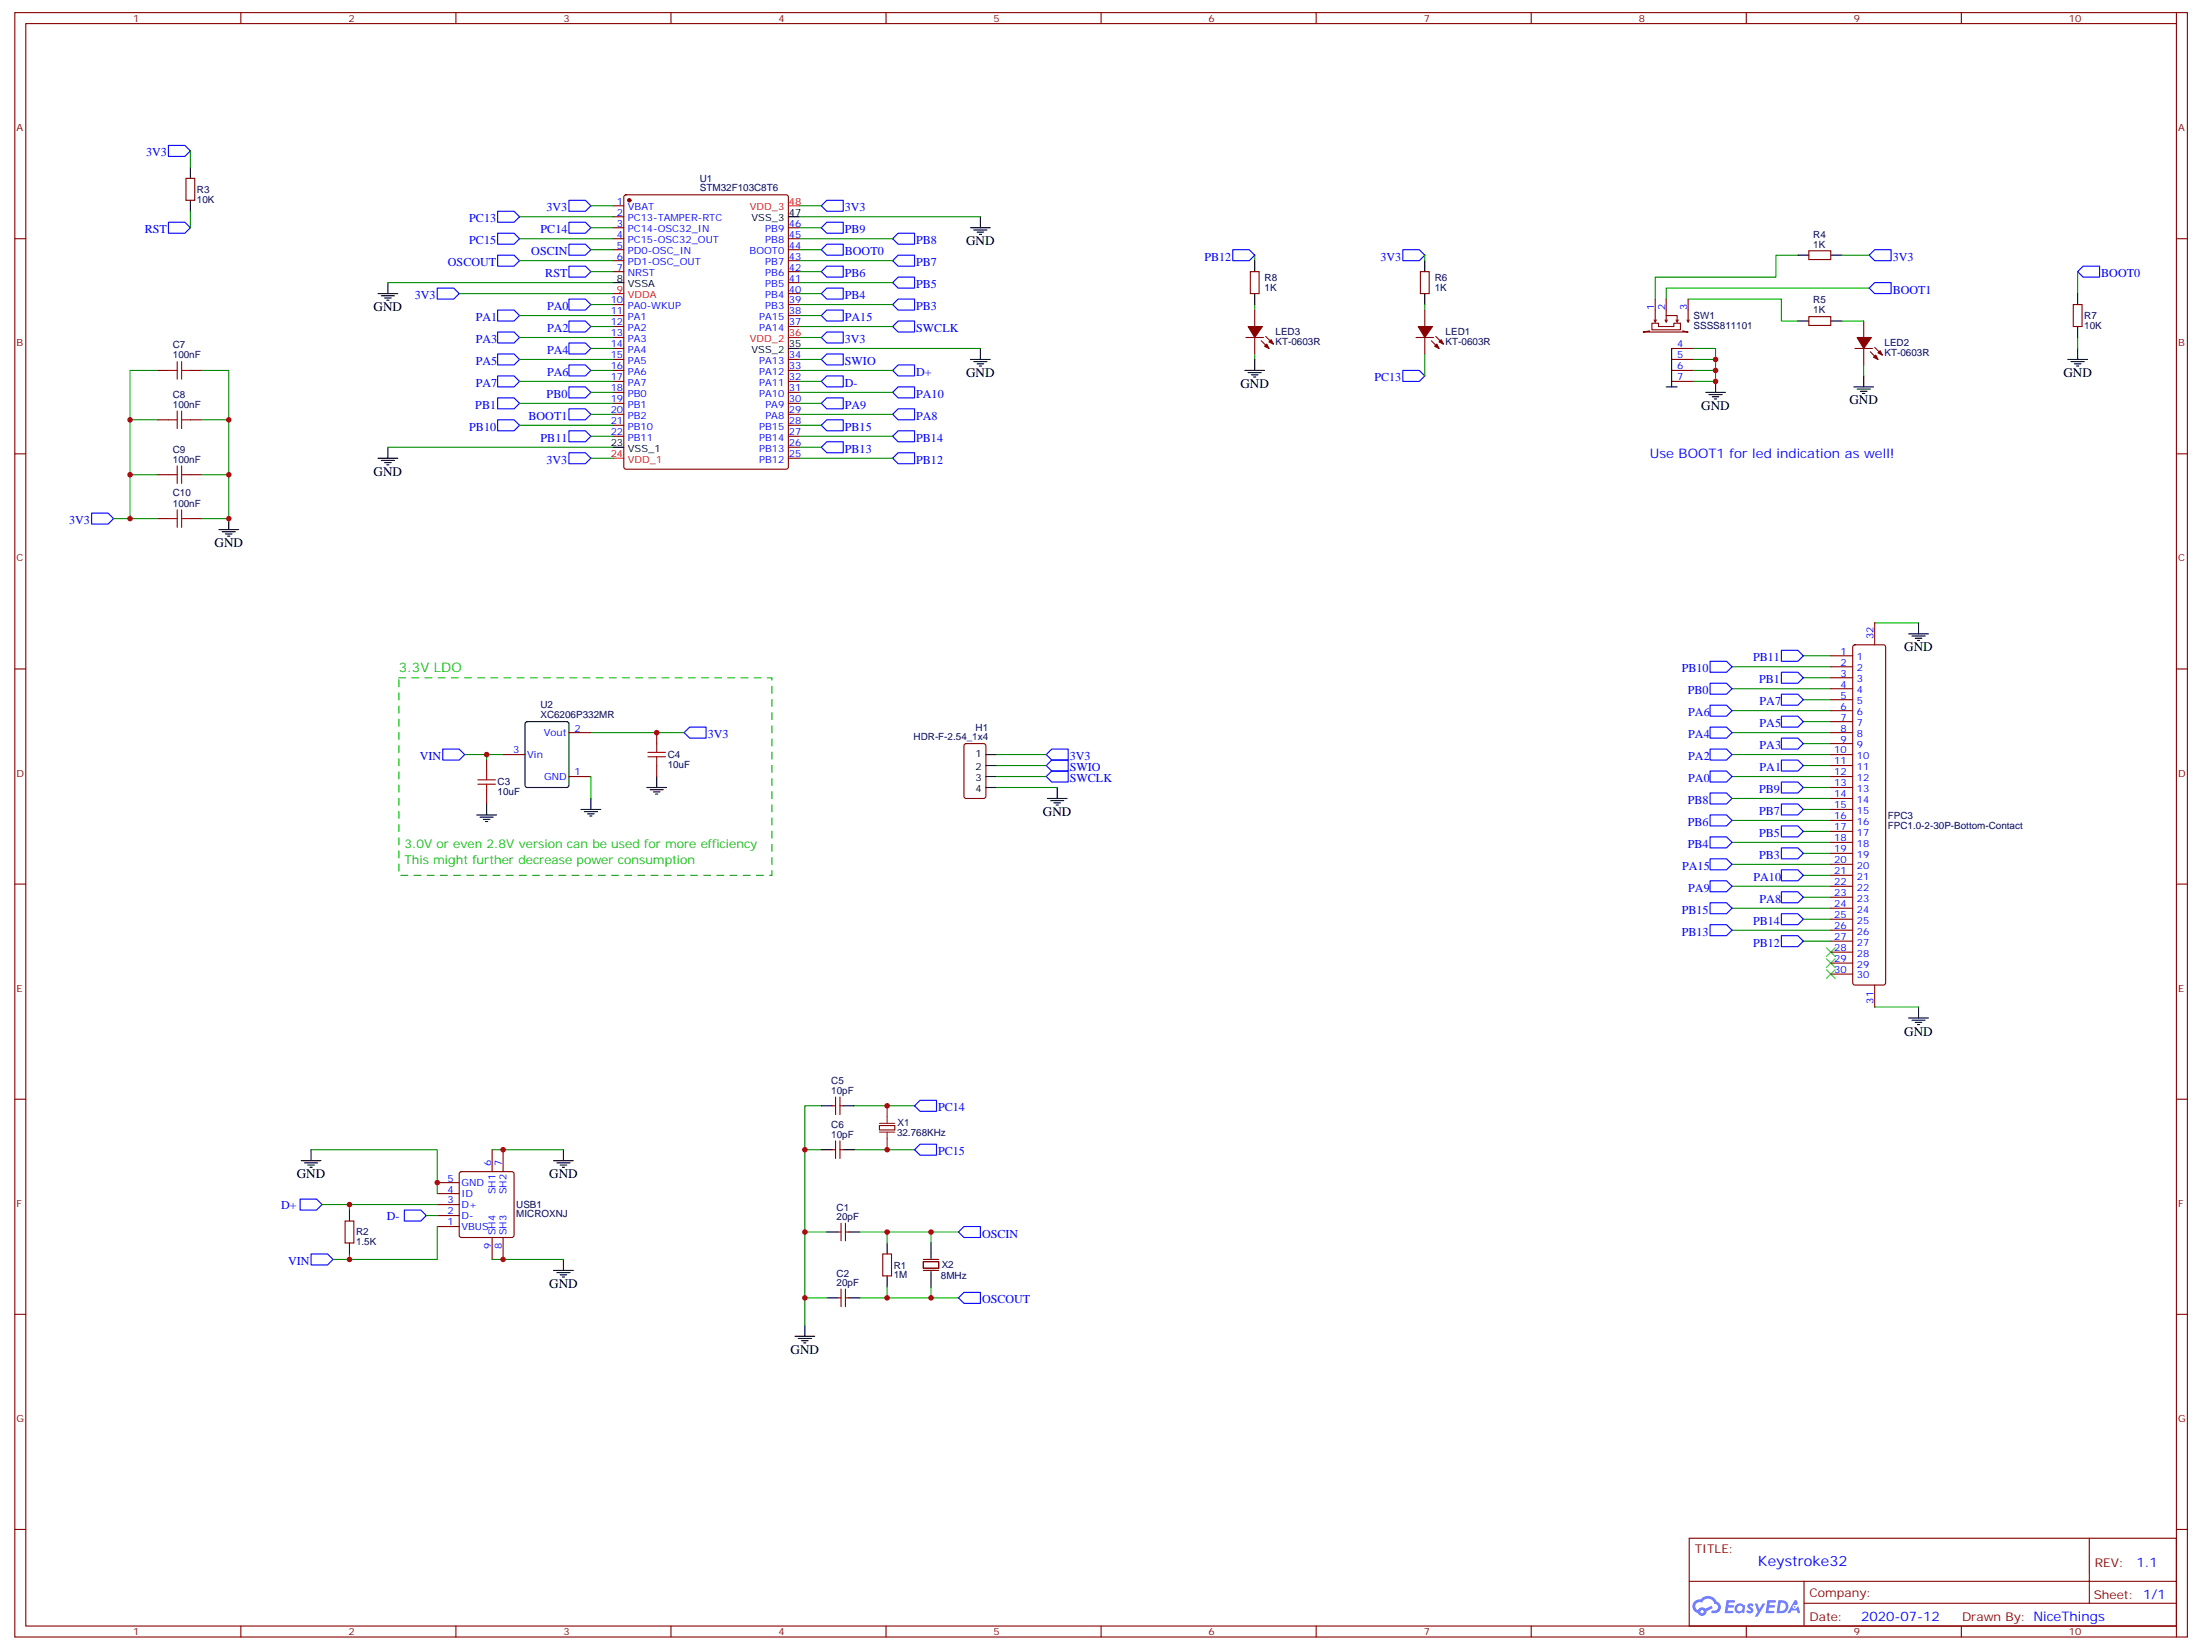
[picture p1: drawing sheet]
<svg xmlns="http://www.w3.org/2000/svg" width="707mm" height="530mm" viewBox="0 0 707 530" stroke-linecap="round" stroke-linejoin="round" font-family="sans-serif">
<g fill="none" stroke="#870000" stroke-width=".35">
<path d="M4.8 4.1h698.5v522.1h-698.5zM8.3 7.6h691.4v515h-691.4zM77.4 4.1v3.5M146.6 4.1v3.5M215.7 4.1v3.5M284.9 4.1v3.5M354 4.1v3.5M423.2 4.1v3.5M492.3 4.1v3.5M561.4 4.1v3.5M630.6 4.1v3.5M699.7 4.1v3.5"/>
<path d="M4.8 76.7h3.5M699.7 76.7h3.6M4.8 145.9h3.5M699.7 145.9h3.6M4.8 215h3.5M699.7 215h3.6M4.8 284.2h3.5M699.7 284.2h3.6M4.8 353.3h3.5M699.7 353.3h3.6M4.8 422.5h3.5M699.7 422.5h3.6"/>
<path d="M4.8 491.6h3.5M543.1 494.4h156.6v28.2h-156.6zM671.7 494.4v20.9M699.7 491.6h3.6M543.1 508.3h156.5M580 515.3h119.6M580 508.3v14.1M77.4 522.6v3.6M146.6 522.6v3.6M215.7 522.6v3.6M284.9 522.6v3.6M354 522.6v3.6"/>
<path d="M423.2 522.6v3.6M492.3 522.6v3.6M561.4 522.6v3.6M630.6 522.6v3.6M699.7 522.6v3.6"/>
</g>
<g fill="#5487ff">
<path d="M562.1 515.6a1.22 1.22 0 0 1 1.7 .3l-.4 .5a.47 .47 0 0 0-.3-.4 .47 .47 0 0 0-.5 .2l.1 .3a1.14 1.14 0 0 1 .8 1.7 1.14 1.14 0 0 1-1.9 0l-.2-.2 .5-.5 .7 .4a.29 .29 0 0 0 .3-.3 .29 .29 0 0 0-.2-.3 1.04 1.04 0 0 1-.6-1.7z"/>
<path d="M555.1 514.3l2.7 .2-.2 .5-1.8 .1-.1 .8h1.5l.3 .4-.3 .4h-1.6l-.2 1.1h1.7l.2 .3-.2 .3-2.6 .1z"/>
<path d="M568.2 514.3l2.7 .2-.1 .5-1.8 .1-.2 .8h1.6l.3 .4-.4 .4h-1.6l-.1 1.1h1.7l.2 .3-.2 .3-2.7 .1z"/>
<path d="M577 514.4h.7l.3 1.2-.6 .3a.69 .69 0 0 0-1 .3 .69 .69 0 0 0 .4 1 .69 .69 0 0 0 .9-.7l.5-.2 .6 2.2h-.8l-.2-.9h-1.8l-.5 .9h-.8z"/>
<path d="M564.2 515.4h.8l.6 1.8 1.1-1.8h.9l-2.6 4.2h-.8l.9-1.5z"/>
<path d="M571.8 514.4l-.6 4.1h1.3a2.11 2.11 0 0 0 2.5-2.1 2.11 2.11 0 0 0-2.5-2zM572.5 515.1a1.43 1.43 0 0 1 1.6 1.6 1.43 1.43 0 0 1-2 1.1z"/>
<path d="M558.1 516a1.54 1.54 0 0 0-.1 2.1 1.54 1.54 0 0 0 2.1 .2l.7 .2 .3-2.3-.6-.3a1.49 1.49 0 0 0-2.4 .1zM558.3 517a.95 .95 0 0 1 1.9 0 .95 .95 0 0 1-1.9 0z"/>
<path d="M544.8 514.7a2.18 2.18 0 0 0 1.1 3.7 1.44 1.44 0 0 0 1.6 1 1.44 1.44 0 0 0 1.2-1.5l2-1-.5-.8-1.9 1a1.47 1.47 0 0 0-2.4 .4 1.39 1.39 0 0 1-.7-1.9 1.39 1.39 0 0 1 2-.5 2.12 2.12 0 0 1 2.2-1.3 2.12 2.12 0 0 1 1.9 1.7 1.14 1.14 0 0 1 1.1 1.4 1.14 1.14 0 0 1-1.7 .8 .43 .43 0 0 0-.5 .3 .43 .43 0 0 0 .4 .5 1.98 1.98 0 0 0 2.5-1.2 1.98 1.98 0 0 0-1.2-2.5 3.1 3.1 0 0 0-5.3-.7l-.9 .1zM546.7 518a.55 .55 0 0 1 1.1 0 .55 .55 0 0 1-1.1 0z"/>
<circle cx="577" cy="516.5" r=".26"/>
</g>
<path d="M128.2 217.8h120v63.5h-120z" fill="none" stroke="#0c0" stroke-width=".35" stroke-dasharray="2.1 2.1"/>
<g fill="none" stroke="#00f" stroke-width=".35">
<path d="M54.2 46.7h5.2l1.8 1.8-1.8 1.8h-5.2zM54.2 71.4h5.2l1.8 1.8-1.8 1.8h-5.2zM160 67.9h5.3l1.7 1.8-1.7 1.7h-5.3zM160 75h5.3l1.7 1.7-1.7 1.8h-5.3zM182.9 71.4h5.3l1.8 1.8-1.8 1.8h-5.3zM182.9 78.5h5.3l1.8 1.8-1.8 1.7h-5.3zM182.9 64.4h5.3l1.8 1.7-1.8 1.8h-5.3zM264.1 73.2l1.7-1.8h5.3v3.6h-5.3zM265.8 64.4h5.3v3.5h-5.3l-1.7-1.8zM288.7 75h5.3v3.5h-5.3l-1.7-1.8zM140.6 92.6h5.3l1.7 1.8-1.7 1.7h-5.3zM160 82h5.3l1.7 1.8-1.7 1.7h-5.3z"/>
<path d="M160 99.7h5.3l1.7 1.7-1.7 1.8h-5.3zM182.9 85.5h5.3l1.8 1.8-1.8 1.8h-5.3zM182.9 96.1h5.3l1.8 1.8-1.8 1.8h-5.3zM264.1 80.3l1.7-1.8h5.3v3.5h-5.3zM265.8 85.5h5.3v3.6h-5.3l-1.7-1.8zM265.8 92.6h5.3v3.5h-5.3l-1.7-1.7zM265.8 99.7h5.3v3.5h-5.3l-1.7-1.8zM288.7 82h5.3v3.5h-5.3l-1.7-1.7zM288.7 89.1h5.3v3.5h-5.3l-1.7-1.8zM288.7 96.1h5.3v3.6h-5.3l-1.7-1.8zM396.3 80.3h5.3l1.8 1.7-1.8 1.8h-5.3zM451 80.3h5.3l1.8 1.7-1.8 1.8h-5.3z"/>
<path d="M602.7 90.8h5.3v3.6h-5.3l-1.7-1.8zM602.7 80.3h5.3v3.5h-5.3l-1.7-1.8zM669.7 85.5h5.3v3.6h-5.3l-1.7-1.8zM160 113.8h5.3l1.7 1.7-1.7 1.8h-5.3zM160 106.7h5.3l1.7 1.8-1.7 1.7h-5.3zM182.9 117.3h5.3l1.8 1.8-1.8 1.7h-5.3zM182.9 110.2h5.3l1.8 1.8-1.8 1.8h-5.3zM182.9 103.2h5.3l1.8 1.8-1.8 1.7h-5.3zM264.1 108.5l1.7-1.8h5.3v3.5h-5.3zM264.1 115.5l1.7-1.7h5.3v3.5h-5.3zM288.7 103.2h5.3v3.5h-5.3l-1.7-1.7zM288.7 117.3h5.3v3.5h-5.3l-1.7-1.7z"/>
<path d="M451 119.1h5.3l1.8 1.7-1.8 1.8h-5.3zM160 134.9h5.3l1.7 1.8-1.7 1.8h-5.3zM160 127.9h5.3l1.7 1.7-1.7 1.8h-5.3zM160 120.8h5.3l1.7 1.8-1.7 1.8h-5.3zM182.9 138.5h5.3l1.8 1.7-1.8 1.8h-5.3zM182.9 131.4h5.3l1.8 1.8-1.8 1.7h-5.3zM182.9 124.4h5.3l1.8 1.7-1.8 1.8h-5.3zM265.8 134.9h5.3v3.6h-5.3l-1.7-1.8zM265.8 127.9h5.3v3.5h-5.3l-1.7-1.8zM265.8 120.8h5.3v3.6h-5.3l-1.7-1.8zM288.7 138.5h5.3v3.5h-5.3l-1.7-1.8zM288.7 131.4h5.3v3.5h-5.3l-1.7-1.7z"/>
<path d="M288.7 124.4h5.3v3.5h-5.3l-1.7-1.8zM182.9 145.5h5.3l1.8 1.8-1.8 1.7h-5.3zM264.1 143.8l1.7-1.8h5.3v3.5h-5.3zM288.7 145.5h5.3v3.5h-5.3l-1.7-1.7zM29.5 164.9h5.2l1.8 1.8-1.8 1.8h-5.2zM549.8 212.5h5.3l1.8 1.8-1.8 1.8h-5.3zM549.8 219.6h5.3l1.8 1.8-1.8 1.7h-5.3zM572.7 209h5.3l1.8 1.8-1.8 1.7h-5.3zM572.7 216.1h5.3l1.8 1.7-1.8 1.8h-5.3zM221.7 233.7h5.3v3.5h-5.3l-1.7-1.7zM549.8 233.7h5.3l1.8 1.8-1.8 1.7h-5.3zM549.8 226.7h5.3l1.8 1.7-1.8 1.8h-5.3z"/>
<path d="M572.7 237.2h5.3l1.8 1.8-1.8 1.8h-5.3zM572.7 223.1h5.3l1.8 1.8-1.8 1.8h-5.3zM572.7 230.2h5.3l1.8 1.8-1.8 1.7h-5.3zM142.3 240.8h5.3l1.8 1.7-1.8 1.8h-5.3zM336.4 249.6l1.7-1.8h5.3v3.6h-5.3zM338.1 244.3h5.3v3.5h-5.3l-1.7-1.7zM338.1 240.8h5.3v3.5h-5.3l-1.7-1.8zM549.8 254.9h5.3l1.8 1.7-1.8 1.8h-5.3zM549.8 247.8h5.3l1.8 1.8-1.8 1.8h-5.3zM549.8 240.8h5.3l1.8 1.7-1.8 1.8h-5.3zM572.7 251.4h5.3l1.8 1.7-1.8 1.8h-5.3zM572.7 258.4h5.3l1.8 1.8-1.8 1.7h-5.3z"/>
<path d="M572.7 244.3h5.3l1.8 1.8-1.8 1.7h-5.3zM549.8 276h5.3l1.8 1.8-1.8 1.8h-5.3zM549.8 269h5.3l1.8 1.8-1.8 1.7h-5.3zM549.8 261.9h5.3l1.8 1.8-1.8 1.8h-5.3zM572.7 272.5h5.3l1.8 1.8-1.8 1.7h-5.3zM572.7 265.5h5.3l1.8 1.7-1.8 1.8h-5.3zM572.7 279.6h5.3l1.8 1.7-1.8 1.8h-5.3zM549.8 297.2h5.3l1.8 1.8-1.8 1.7h-5.3zM549.8 283.1h5.3l1.8 1.8-1.8 1.7h-5.3zM549.8 290.2h5.3l1.8 1.7-1.8 1.8h-5.3zM572.7 293.7h5.3l1.8 1.8-1.8 1.7h-5.3zM572.7 286.6h5.3l1.8 1.8-1.8 1.8h-5.3z"/>
<path d="M572.7 300.7h5.3l1.8 1.8-1.8 1.8h-5.3zM295.8 353.7h5.3v3.5h-5.3l-1.8-1.8zM295.8 367.8h5.3v3.5h-5.3l-1.8-1.8zM96.5 385.4h5.3l1.7 1.8-1.7 1.7h-5.3zM130 388.9h5.3l1.8 1.8-1.8 1.8h-5.3zM309.9 394.2h5.3v3.6h-5.3l-1.7-1.8zM100 403h5.3l1.8 1.8-1.8 1.8h-5.3zM309.9 415.4h5.3v3.5h-5.3l-1.7-1.7z"/>
</g>
<g fill="none" stroke="#008700" stroke-width=".35">
<path d="M61.2 48.5v5.3M61.2 67.9v5.3M167 69.7h30M167 76.7h30M190 66.1h7M190 73.2h7M257 66.1h7.1M257 69.7h58.2M257 73.2h7.1M257 76.7h30M124.7 90.8h72.3M147.6 94.4h49.4"/>
<path d="M167 83.8h30M190 97.9h7M190 87.3h7M190 80.3h7M257 90.8h30M257 94.4h7.1M257 97.9h30M257 87.3h7.1M257 80.3h7.1M257 83.8h30M403.4 82v1.8M403.4 97.9v1.8"/>
<path d="M458.1 82v1.8M458.1 97.9v1.8M542.7 96.1h30v7.1h5.3M578 82h-7v7.1h-38.8v7M592.1 82h8.9M601 92.6h-65.3v3.5M668 87.3v7.1M50.6 119.1h-8.8v15.8M64.7 119.1h8.9v15.8M167 108.5h30M167 101.4h30M167 115.5h30"/>
<path d="M190 112h7M190 105h7M190 119.1h7M257 108.5h7.1M257 112h58.2M257 105h30M257 101.4h7.1M257 115.5h7.1M257 119.1h30M403.4 113.8v1.7M458.1 113.8v7M544.5 112h7.1v10.6h-7.1"/>
<path d="M544.5 115.5h7.1M544.5 119.1h7.1M592.1 103.2h7.1M599.2 117.3v3.5M668 108.5v3.5M50.6 134.9h-8.8v17.7M64.7 134.9h8.9v17.7M167 122.6h30M167 129.6h30M167 136.7h30M190 126.1h7M190 133.2h7"/>
<path d="M257 122.6h7.1M257 126.1h30M257 129.6h7.1M257 133.2h30M257 136.7h7.1M50.6 152.6h-8.8v14.1M64.7 152.6h8.9v14.1h-8.9M124.7 143.8h72.3M190 147.3h7M190 140.2h7M257 143.8h7.1M257 147.3h30"/>
<path d="M257 140.2h30M36.5 166.7h14.1M556.9 214.3h31.7M579.8 210.8h8.8M579.8 217.8h8.8M602.7 200.2h14.1M190 235.5h30M556.9 221.4h31.7M556.9 228.4h31.7M556.9 235.5h31.7M579.8 224.9h8.8M579.8 232h8.8"/>
<path d="M579.8 239h8.8M149.4 242.5h7.1v1.8M156.5 242.5h5.2M190 249.6v7M320.5 242.5h15.9M320.5 246.1h15.9M320.5 249.6h15.9M320.5 253.1h19.4M556.9 242.5h31.7M556.9 249.6h31.7M556.9 256.6h31.7M579.8 246.1h8.8"/>
<path d="M579.8 253.1h8.8M556.9 277.8h31.7M556.9 270.8h31.7M556.9 263.7h31.7M579.8 267.2h8.8M579.8 274.3h8.8M579.8 260.2h8.8M556.9 291.9h31.7M556.9 284.9h31.7M556.9 299h31.7M579.8 288.4h8.8M579.8 281.3h8.8"/>
<path d="M579.8 295.5h8.8M579.8 302.5h8.8M602.7 323.7h14.1M264.1 355.4h-5.3v14.1h5.3M274.6 355.4h19.4M100 369.5h40.6v14.1M158.2 369.5h23M258.8 369.5v26.5M274.6 369.5h19.4M103.5 387.2h37.1M112.4 387.2v1.7M137.1 390.7h3.5"/>
<path d="M140.6 394.2v10.6h-33.5M265.8 396h-7v21.2h7M276.4 396h22.9v3.5M285.2 396v3.5M299.3 396h8.9M112.4 403v1.8M158.2 404.8h23M258.8 417.2v8.8M285.2 413.6v3.6M299.3 413.6v3.6h-22.9M299.3 417.2h8.9"/>
</g>
<g fill="none" stroke="#000" stroke-width=".35">
<path d="M61.2 53.8v3.5M61.2 64.4v3.5M253.5 69.7h3.5M312 73.2h6.4M313.1 73.9h4.2M314.1 74.6h2.2M314.9 75.3h.7M315.2 69.7v3.5M121.5 94.4h6.4M122.6 95.1h4.2M123.6 95.8h2.2M124.4 96.5h.7"/>
<path d="M124.7 90.8v3.6M197 90.8h3.6M403.4 83.8v3.5M403.4 94.4v3.5M458.1 83.8v3.5M458.1 94.4v3.5M578 82h3.6M588.6 82h3.5M668 94.4v3.5M253.5 112h3.5M312 115.5h6.4M313.1 116.2h4.2"/>
<path d="M314.1 116.9h2.2M314.9 117.7h.7M315.2 112v3.5M400.2 119.1h6.4M401.3 119.8h4.2M403.4 115.5v3.6M537.5 112v12.4M578 103.2h3.6M588.6 103.2h3.5M664.8 115.5h6.4M665.9 116.2h4.2M666.9 116.9h2.1"/>
<path d="M667.6 117.7h.7M668 105v3.5M668 112v3.5M402.3 120.5h2.2M403 121.2h.8M535.7 124.4h3.5M548.4 126.1h6.3M549.5 126.8h4.2M550.5 127.5h2.1M551.2 128.2h.7M551.6 122.6v3.5M596 124.4h6.4"/>
<path d="M597.1 125.1h4.2M598.1 125.8h2.2M598.8 126.5h.7M599.2 120.8v3.6M121.5 147.3h6.4M122.6 148h4.2M123.6 148.7h2.2M124.4 149.4h.7M124.7 143.8v3.5M197 143.8h3.6M70.4 170.2h6.3M71.4 170.9h4.3"/>
<path d="M72.5 171.6h2.1M73.2 172.3h.7M73.6 166.7v3.5M613.7 203.7h6.3M614.7 204.4h4.2M615.8 205.1h2.1M616.5 205.8h.7M616.8 200.2v3.5M169 232.2l.5-.2h12.7l.7 .4v20l-.4 .7h-13l-.6-.4-.1-20zM156.5 258.4v3.5M190 256.6v3.6M208 253.1h6.3"/>
<path d="M209 253.8h4.3M210.1 254.5h2.1M210.8 255.2h.7M211.1 249.6v3.5M317 253.1h3.5M317 242.5h3.5M317 246.1h3.5M317 249.6h3.5M336.7 256.6h6.4M337.8 257.4h4.2M338.8 258.1h2.2M339.5 258.8h.8"/>
<path d="M339.9 253.1v3.5M153.3 261.9h6.3M154.3 262.6h4.3M155.4 263.3h2.1M156.1 264.1h.7M186.8 260.2h6.3M187.9 260.9h4.2M188.9 261.6h2.1M189.6 262.3h.7M613.7 327.2h6.3M614.7 327.9h4.2M615.8 328.6h2.1"/>
<path d="M616.5 329.3h.7M616.8 323.7v3.5M264.1 355.4h3.5M271.1 355.4h3.5M96.8 373.1h6.4M97.9 373.8h4.2M99 374.5h2.1M99.7 375.2h.7M100 369.5v3.6M178 373.1h6.3M179 373.8h4.3M180.1 374.5h2.1"/>
<path d="M180.8 375.2h.7M181.2 369.5v3.6M264.1 369.5h3.5M271.1 369.5h3.5M112.4 388.9v3.6M112.4 399.5v3.5M265.8 396h3.5M272.9 396h3.5M285.2 399.5v3.5M299.3 399.5v5M178 408.3h6.3M179 409h4.3"/>
<path d="M180.1 409.8h2.1M180.8 410.5h.7M181.2 404.8v3.5M265.8 417.2h3.5M272.9 417.2h3.5M285.2 410.1v3.5M299.3 408.7v4.9M255.6 429.5h6.3M256.6 430.2h4.3M257.7 430.9h2.1M258.4 431.6h.7M258.8 426v3.5"/>
</g>
<g fill="none" stroke="#a10000" stroke-width=".35">
<path d="M54.2 119.1h2.8M57 116.2v5.7M58.4 119.1h2.8M58.4 116.2v5.7M54.2 134.9h2.8M57 132.1v5.7M58.4 132.1v5.7M58.4 134.9h2.8M54.2 152.6h2.8M57 149.8v5.6M58.4 149.8v5.6M58.4 152.6h2.8"/>
<path d="M54.2 166.7h2.8M57 163.9v5.6M58.4 163.9v5.6M58.4 166.7h2.8M211.1 239v2.8M153.6 252.1h5.7M153.6 250.6h5.7M156.5 247.8v2.8M156.5 252.1v2.8M208.3 243.2h5.7M208.3 241.8h5.7M211.1 243.2v2.9"/>
</g>
<g fill="none" stroke="#870000" stroke-width=".35">
<path d="M59.8 57.3h2.8v7.1h-2.8zM197 66.1h3.6M197 69.7h3.6M197 73.2h3.6M197 76.7h3.6M200.8 62.8l.5-.2h51.5l.6 .4 .1 87.1-.5 .7h-51.7l-.7-.4v-87.1zM253.5 73.2h3.5M253.5 76.7h3.5M197 80.3h3.6M197 83.8h3.6M197 87.3h3.6M197 97.9h3.6"/>
<path d="M253.5 80.3h3.5M253.5 83.8h3.5M253.5 87.3h3.5M253.5 97.9h3.5M253.5 94.4h3.5M253.5 90.8h3.5M402 87.3h2.8v7.1h-2.8zM403.4 99.7v5.3M456.7 87.3h2.8v7.1h-2.8zM458.1 99.7v5.3M532.2 96.1v7.1M535.7 96.1v7.1"/>
<path d="M542.7 96.1v7.1M581.6 80.6h7v2.8h-7zM666.6 97.9h2.8v7.1h-2.8zM50.6 119.1h3.6M61.2 119.1h3.5M197 101.4h3.6M197 105h3.6M197 108.5h3.6M197 112h3.6M197 115.5h3.6M197 119.1h3.6M253.5 101.4h3.5"/>
<path d="M253.5 105h3.5M253.5 115.5h3.5M253.5 119.1h3.5M400.6 108.5h5.6M403.4 108.5v5.3M405.5 109.5l2.5 2.5M406.9 108.1l2.5 2.5M455.3 108.5h5.6M458.1 108.5v5.3M460.2 109.5l2.5 2.5M461.6 108.1l2.5 2.5M530.4 106.4l-2.1 .3h14.4l-1.7-.3"/>
<path d="M531.1 103.9h2.1v1.1h5v-1.1h2.1v2.1h-9.2zM531.8 102.8l.4 .7 .3-.7M535.3 102.8l.4 .7 .3-.7M535.7 101.4h3.5v1.8M537.5 112h7M537.5 115.5h7M537.5 119.1h7M538.9 102.8l.3 .7 .4-.7M542.4 102.8l.3 .7 .4-.7M581.6 101.8h7v2.8h-7zM596.4 112h5.6M599.2 103.2v5.3"/>
<path d="M599.2 112v5.3M601.3 113.1l2.5 2.4M602.7 111.7l2.5 2.4M50.6 134.9h3.6M61.2 134.9h3.5M197 122.6h3.6M197 126.1h3.6M197 129.6h3.6M197 133.2h3.6M197 136.7h3.6M253.5 122.6h3.5M253.5 126.1h3.5"/>
<path d="M253.5 129.6h3.5M253.5 133.2h3.5M253.5 136.7h3.5M537.5 122.6h7M50.6 152.6h3.6M61.2 152.6h3.5M197 140.2h3.6M253.5 140.2h3.5M253.5 147.3h3.5M253.5 143.8h3.5M50.6 166.7h3.6M61.2 166.7h3.5"/>
<path d="M588.6 210.8h7.1M588.6 214.3h7.1M588.6 217.8h7.1M595.9 207.5l.5-.2h9.1l.5 .2 .2 .5v107.9l-.2 .5-.5 .2h-9.1l-.5-.2-.2-.5v-107.9zM602.7 200.2v7.1M182.9 235.5h7.1M211.1 235.5v3.5M310.1 239.2l.5-.2h5.7l.6 .4 .1 16.5-.5 .7h-5.9l-.6-.4-.1-16.5zM588.6 235.5h7.1M588.6 221.4h7.1M588.6 224.9h7.1M588.6 228.4h7.1"/>
<path d="M588.6 232h7.1M588.6 239h7.1M156.5 244.3v3.5M156.5 254.9v3.5M161.7 242.5h7.1M182.9 249.6h7.1M211.1 246.1v3.5M588.6 249.6h7.1M588.6 242.5h7.1M588.6 246.1h7.1M588.6 253.1h7.1M588.6 256.6h7.1"/>
<path d="M588.6 260.2h7.1M588.6 263.7h7.1M588.6 267.2h7.1M588.6 270.8h7.1M588.6 274.3h7.1M588.6 277.8h7.1M588.6 281.3h7.1M588.6 284.9h7.1M588.6 288.4h7.1M588.6 291.9h7.1M588.6 295.5h7.1M588.6 299h7.1"/>
<path d="M588.6 302.5h7.1M588.6 306h7.1M588.6 309.6h7.1M588.6 313.1h7.1M602.7 316.6v7.1M267.6 355.4h1M268.6 352.6v5.6M270.1 352.6v5.6M270.1 355.4h1M147.9 376.8l.4-.2h16.3l.5 .2 .2 .5v19.8l-.3 .5-.4 .2h-16.3l-.5-.3-.2-.4v-19.8zM158.2 369.5v7.1M161.7 369.5v7.1"/>
<path d="M267.6 369.5h1M268.6 366.7v5.7M270.1 366.7v5.7M270.1 369.5h1M282.8 361.8h4.9v1.4h-4.9zM110.9 392.5h2.9v7h-2.9zM140.6 380.1h7M140.6 383.6h7M140.6 387.2h7M140.6 390.7h7M140.6 394.2h7M158.2 397.8v7"/>
<path d="M161.7 397.8v7M269.3 396h1.1M270.4 393.2v5.6M271.8 393.2v5.6M271.8 396h1.1M269.3 417.2h1.1M270.4 414.3v5.7M271.8 414.3v5.7M271.8 417.2h1.1M283.8 403h2.8v7.1h-2.8zM296.9 405.5h4.9v2.1h-4.9zM296.9 404.8h4.9"/>
<path d="M296.9 408.3h4.9"/>
</g>
<g fill="#870000" stroke="#870000" stroke-width=".35">
<path d="M461.3 111.3l.7-.7 .7 1.4z"/>
<path d="M462.7 109.9l.7-.7 .7 1.4z"/>
<path d="M456 105h4.6l-2.5 3.5z"/>
<path d="M603.1 114.1l.7 1.4-1.4-.7z"/>
<path d="M603.8 113.4l.7-.7 .7 1.4z"/>
<path d="M597.1 108.5h4.6l-2.5 3.5z"/>
<path d="M406.6 111.3l.7-.7 .7 1.4z"/>
<path d="M408 109.9l.7-.7 .7 1.4z"/>
<path d="M401.3 105h4.6l-2.5 3.5z"/>
<circle cx="202.3" cy="64.4" r=".53"/>
</g>
<path d="M253.5 66.1h3.5M197 94.4h3.6M253.5 108.5h3.5M197 147.3h3.6" fill="none" stroke="#f00" stroke-width=".35"/>
<path d="M285.2 355.4v5.7M282.8 363.9h4.9M282.8 361.1h4.9M285.2 363.9v5.6" fill="none" stroke="#8c2424" stroke-width=".35"/>
<path d="M587.2 311.7l2.8 2.8M587.2 308.2l2.8 2.8M587.2 304.6l2.8 2.8M590 311.7l-2.8 2.8M590 308.2l-2.8 2.8M590 304.6l-2.8 2.8" fill="none" stroke="#3c3" stroke-width=".35"/>
<g fill="#c00">
<circle cx="156.5" cy="242.5" r=".88"/>
<circle cx="211.1" cy="235.5" r=".88"/>
<circle cx="161.7" cy="404.8" r=".88"/>
<circle cx="161.7" cy="369.5" r=".88"/>
<circle cx="140.6" cy="380.1" r=".88"/>
<circle cx="112.4" cy="387.2" r=".88"/>
<circle cx="112.4" cy="404.8" r=".88"/>
<circle cx="41.8" cy="166.7" r=".88"/>
<circle cx="41.8" cy="152.6" r=".88"/>
<circle cx="41.8" cy="134.9" r=".88"/>
<circle cx="73.6" cy="166.7" r=".88"/>
<circle cx="73.6" cy="152.6" r=".88"/>
<circle cx="73.6" cy="134.9" r=".88"/>
<circle cx="285.2" cy="417.2" r=".88"/>
<circle cx="285.2" cy="396" r=".88"/>
<circle cx="299.3" cy="417.2" r=".88"/>
<circle cx="299.3" cy="396" r=".88"/>
<circle cx="258.8" cy="396" r=".88"/>
<circle cx="258.8" cy="369.5" r=".88"/>
<circle cx="258.8" cy="417.2" r=".88"/>
<circle cx="285.2" cy="355.4" r=".88"/>
<circle cx="285.2" cy="369.5" r=".88"/>
<circle cx="551.6" cy="122.6" r=".88"/>
<circle cx="551.6" cy="119.1" r=".88"/>
<circle cx="551.6" cy="115.5" r=".88"/>
</g>
<text font-size="4.6" fill="#00f" x="565.2" y="503.4">Keystroke32</text>
<g font-size="4.2">
<text x="310.6" y="78.8">GND</text>
<text x="120.1" y="100">GND</text>
<text x="310.6" y="121.2">GND</text>
<text x="398.8" y="124.7">GND</text>
<text x="663.4" y="121.2">GND</text>
<text x="547" y="131.8">GND</text>
<text x="594.6" y="130">GND</text>
<text x="120.1" y="152.9">GND</text>
<text x="69" y="175.9">GND</text>
<text x="612.2" y="209.4">GND</text>
<text x="335.3" y="262.3">GND</text>
<text x="612.2" y="332.8">GND</text>
<text x="95.4" y="378.7">GND</text>
<text x="176.6" y="378.7">GND</text>
<text x="176.6" y="414">GND</text>
<text x="254.2" y="435.2">GND</text>
</g>
<g font-size="4.2" fill="#00f">
<text x="530.4" y="147.3">Use BOOT1 for led indication as well!</text>
<text x="686.9" y="503.7">1.1</text>
<text x="598.4" y="521">2020-07-12</text>
</g>
<text font-size="4.2" fill="#0c0" x="128.2" y="216.1">3.3V LDO</text>
<g font-size="3.9" fill="#00f">
<text x="46.9" y="50.3">3V3</text>
<text x="150.9" y="71.4">PC13</text>
<text x="175.7" y="67.9">3V3</text>
<text x="271.6" y="67.9">3V3</text>
<text x="46.6" y="75">RST</text>
<text x="173.8" y="75">PC14</text>
<text x="271.6" y="75">PB9</text>
<text x="150.9" y="78.5">PC15</text>
<text x="170.8" y="82">OSCIN</text>
<text x="271.6" y="82">BOOT0</text>
<text x="294.6" y="78.5">PB8</text>
<text x="387.2" y="83.8">PB12</text>
<text x="443.8" y="83.8">3V3</text>
<text x="608.5" y="83.8">3V3</text>
<text x="144" y="85.5">OSCOUT</text>
<text x="175.3" y="89.1">RST</text>
<text x="271.6" y="89.1">PB6</text>
<text x="294.6" y="85.5">PB7</text>
<text x="675.6" y="89.1">BOOT0</text>
<text x="294.6" y="92.6">PB5</text>
<text x="608.5" y="94.4">BOOT1</text>
<text x="133.4" y="96.1">3V3</text>
<text x="175.9" y="99.7">PA0</text>
<text x="271.6" y="96.1">PB4</text>
<text x="294.6" y="99.7">PB3</text>
<text x="153" y="103.2">PA1</text>
<text x="175.9" y="106.7">PA2</text>
<text x="271.6" y="103.2">PA15</text>
<text x="294.6" y="106.7">SWCLK</text>
<text x="153" y="110.2">PA3</text>
<text x="175.9" y="113.8">PA4</text>
<text x="271.6" y="110.2">3V3</text>
<text x="153" y="117.3">PA5</text>
<text x="271.6" y="117.3">SWIO</text>
<text x="153" y="124.4">PA7</text>
<text x="175.9" y="120.8">PA6</text>
<text x="271.6" y="124.4">D-</text>
<text x="294.6" y="120.8">D+</text>
<text x="441.9" y="122.6">PC13</text>
<text x="152.8" y="131.4">PB1</text>
<text x="175.8" y="127.9">PB0</text>
<text x="271.6" y="131.4">PA9</text>
<text x="294.6" y="127.9">PA10</text>
<text x="169.9" y="134.9">BOOT1</text>
<text x="294.6" y="134.9">PA8</text>
<text x="150.9" y="138.5">PB10</text>
<text x="173.8" y="142">PB11</text>
<text x="271.6" y="138.5">PB15</text>
<text x="294.6" y="142">PB14</text>
<text x="175.7" y="149">3V3</text>
<text x="271.6" y="145.5">PB13</text>
<text x="294.6" y="149">PB12</text>
<text x="22.3" y="168.5">3V3</text>
<text x="563.6" y="212.5">PB11</text>
<text x="540.7" y="216.1">PB10</text>
<text x="565.6" y="219.6">PB1</text>
<text x="542.6" y="223.1">PB0</text>
<text x="565.7" y="226.7">PA7</text>
<text x="542.8" y="230.2">PA6</text>
<text x="565.7" y="233.7">PA5</text>
<text x="227.5" y="237.2">3V3</text>
<text x="542.8" y="237.2">PA4</text>
<text x="134.9" y="244.3">VIN</text>
<text x="344" y="244.3">3V3</text>
<text x="542.8" y="244.3">PA2</text>
<text x="565.7" y="240.8">PA3</text>
<text x="344" y="247.8">SWIO</text>
<text x="344" y="251.4">SWCLK</text>
<text x="542.8" y="251.4">PA0</text>
<text x="565.7" y="247.8">PA1</text>
<text x="565.6" y="254.9">PB9</text>
<text x="542.6" y="258.4">PB8</text>
<text x="565.6" y="261.9">PB7</text>
<text x="542.6" y="265.5">PB6</text>
<text x="565.6" y="269">PB5</text>
<text x="542.6" y="272.5">PB4</text>
<text x="540.9" y="279.6">PA15</text>
<text x="565.6" y="276">PB3</text>
<text x="542.8" y="286.6">PA9</text>
<text x="563.8" y="283.1">PA10</text>
<text x="540.7" y="293.7">PB15</text>
<text x="565.7" y="290.2">PA8</text>
<text x="563.6" y="297.2">PB14</text>
<text x="540.7" y="300.7">PB13</text>
<text x="563.6" y="304.3">PB12</text>
<text x="301.6" y="357.2">PC14</text>
<text x="301.6" y="371.3">PC15</text>
<text x="90.4" y="388.4">D+</text>
<text x="124.4" y="392">D-</text>
<text x="315.7" y="397.8">OSCIN</text>
<text x="92.6" y="406.6">VIN</text>
<text x="315.7" y="418.9">OSCOUT</text>
</g>
<g font-size="3.9" fill="#0c0">
<text x="130" y="272.5">3.0V or even 2.8V version can be used for more efficiency</text>
<text x="130" y="277.8">This might further decrease power consumption</text>
</g>
<g font-size="3.9" fill="#800">
<text x="544.9" y="499">TITLE:</text>
<text x="673.5" y="503.7">REV:</text>
<text x="581.8" y="513.2">Company:</text>
<text x="673.1" y="513.8">Sheet: 1/1</text>
<text x="581.8" y="520.9">Date:</text>
<text x="630.8" y="521">Drawn By: NiceThings</text>
</g>
<g font-size="3.2" fill="#800">
<text x="42.9" y="7.1">1</text>
<text x="112" y="7.1">2</text>
<text x="181.2" y="7.1">3</text>
<text x="250.3" y="7.1">4</text>
<text x="319.4" y="7.1">5</text>
<text x="388.6" y="7.1">6</text>
<text x="457.7" y="7.1">7</text>
<text x="526.9" y="7.1">8</text>
<text x="596" y="7.1">9</text>
<text x="665.2" y="7.1">10</text>
<text x="5.3" y="42.2">A</text>
<text x="700.3" y="42.2">A</text>
<text x="5.3" y="111.3">B</text>
<text x="700.3" y="111.3">B</text>
<text x="5.3" y="180.4">C</text>
<text x="700.3" y="180.4">C</text>
<text x="5.3" y="249.6">D</text>
<text x="700.3" y="249.6">D</text>
<text x="5.3" y="318.7">E</text>
<text x="700.3" y="318.7">E</text>
<text x="5.3" y="387.9">F</text>
<text x="700.3" y="387.9">F</text>
<text x="5.3" y="457">G</text>
<text x="700.3" y="457">G</text>
<text x="42.9" y="525.6">1</text>
<text x="112" y="525.6">2</text>
<text x="181.2" y="525.6">3</text>
<text x="250.3" y="525.6">4</text>
<text x="319.4" y="525.6">5</text>
<text x="388.6" y="525.6">6</text>
<text x="457.7" y="525.6">7</text>
<text x="526.9" y="525.6">8</text>
<text x="596" y="525.6">9</text>
<text x="665.2" y="525.6">10</text>
</g>
<g font-size="3.2" fill="#000080">
<text x="225" y="58.5">U1</text>
<text x="63.3" y="65.2">10K</text>
<text x="63.3" y="62">R3</text>
<text x="225" y="61.4">STM32F103C8T6</text>
<text x="583" y="76.3">R4</text>
<text x="583" y="79.6">1K</text>
<text x="406.6" y="93.4">1K</text>
<text x="406.6" y="90.2">R8</text>
<text x="461.3" y="93.4">1K</text>
<text x="461.3" y="90.2">R6</text>
<text x="583" y="100.7">1K</text>
<text x="583" y="97.5">R5</text>
<text x="410.1" y="107.8">LED3</text>
<text x="464.8" y="107.8">LED1</text>
<text x="544.5" y="105.7">SSSS811101</text>
<text x="544.5" y="102.6">SW1</text>
<text x="670.1" y="105.7">10K</text>
<text x="670.1" y="102.6">R7</text>
<text x="55.6" y="112">C7</text>
<text x="410.1" y="111">KT-0603R</text>
<text x="464.8" y="111">KT-0603R</text>
<text x="605.9" y="111.4">LED2</text>
<text x="55.6" y="115.2">100nF</text>
<text x="605.9" y="114.6">KT-0603R</text>
<text x="55.6" y="131.1">100nF</text>
<text x="55.6" y="127.8">C8</text>
<text x="55.6" y="148.7">100nF</text>
<text x="55.6" y="145.5">C9</text>
<text x="55.6" y="159.6">C10</text>
<text x="55.6" y="162.8">100nF</text>
<text x="173.8" y="227.6">U2</text>
<text x="173.8" y="230.8">XC6206P332MR</text>
<text x="293.7" y="237.9">HDR-F-2.54_1x4</text>
<text x="313.7" y="234.8">H1</text>
<text x="214.7" y="243.6">C4</text>
<text x="214.7" y="246.9">10uF</text>
<text x="160" y="255.7">10uF</text>
<text x="160" y="252.5">C3</text>
<text x="607" y="263.2">FPC3</text>
<text x="607" y="266.4">FPC1.0-2-30P-Bottom-Contact</text>
<text x="267.2" y="351.5">10pF</text>
<text x="267.2" y="348.4">C5</text>
<text x="267.2" y="365.7">10pF</text>
<text x="267.2" y="362.5">C6</text>
<text x="288.4" y="365">32.768KHz</text>
<text x="288.5" y="361.9">X1</text>
<text x="166" y="388.3">USB1</text>
<text x="269" y="389.2">C1</text>
<text x="166" y="391.3">MICROXNJ</text>
<text x="269" y="392.1">20pF</text>
<text x="114.5" y="400.3">1.5K</text>
<text x="114.5" y="397.1">R2</text>
<text x="287.3" y="407.8">R1</text>
<text x="302.8" y="407.7">X2</text>
<text x="269" y="413.3">20pF</text>
<text x="269" y="410.3">C2</text>
<text x="287.3" y="410.9">1M</text>
<text x="302.5" y="410.9">8MHz</text>
</g>
<g font-size="3.2" fill="#00f">
<text x="198.4" y="65.8">1</text>
<text x="198.4" y="69.3">2</text>
<text x="201.9" y="67.6">VBAT</text>
<text x="201.9" y="71.1">PC13-TAMPER-RTC</text>
<text x="198.4" y="72.8">3</text>
<text x="198.4" y="76.4">4</text>
<text x="201.9" y="74.6">PC14-OSC32_IN</text>
<text x="246.1" y="74.6">PB9</text>
<text x="253.6" y="76.4">45</text>
<text x="253.6" y="72.8">46</text>
<text x="198.4" y="79.9">5</text>
<text x="198.4" y="83.4">6</text>
<text x="201.9" y="78.1">PC15-OSC32_OUT</text>
<text x="201.9" y="81.7">PD0-OSC_IN</text>
<text x="241" y="81.7">BOOT0</text>
<text x="246.1" y="78.1">PB8</text>
<text x="253.6" y="83.4">43</text>
<text x="253.6" y="79.9">44</text>
<text x="198.4" y="87">7</text>
<text x="201.9" y="85.2">PD1-OSC_OUT</text>
<text x="201.9" y="88.7">NRST</text>
<text x="246.1" y="88.7">PB6</text>
<text x="246.1" y="85.2">PB7</text>
<text x="253.6" y="87">42</text>
<text x="246.1" y="95.8">PB4</text>
<text x="246.1" y="92.3">PB5</text>
<text x="253.6" y="94">40</text>
<text x="253.6" y="90.5">41</text>
<text x="196.3" y="97.5">10</text>
<text x="196.3" y="101.1">11</text>
<text x="201.9" y="99.3">PA0-WKUP</text>
<text x="246.1" y="99.3">PB3</text>
<text x="253.6" y="101.1">38</text>
<text x="253.6" y="97.5">39</text>
<text x="531.8" y="99.7" transform="rotate(-90 531.8 99.7)">1</text>
<text x="535.3" y="99.7" transform="rotate(-90 535.3 99.7)">2</text>
<text x="542.4" y="99.7" transform="rotate(-90 542.4 99.7)">3</text>
<text x="196.3" y="104.6">12</text>
<text x="201.9" y="102.8">PA1</text>
<text x="201.9" y="106.4">PA2</text>
<text x="244.1" y="106.4">PA14</text>
<text x="244.1" y="102.8">PA15</text>
<text x="253.6" y="104.6">37</text>
<text x="196.3" y="108.1">13</text>
<text x="196.3" y="111.7">14</text>
<text x="201.9" y="109.9">PA3</text>
<text x="201.9" y="113.4">PA4</text>
<text x="539.2" y="111.7">4</text>
<text x="196.3" y="115.2">15</text>
<text x="196.3" y="118.7">16</text>
<text x="201.9" y="116.9">PA5</text>
<text x="244.1" y="116.9">PA13</text>
<text x="253.6" y="118.7">33</text>
<text x="253.6" y="115.2">34</text>
<text x="539.2" y="115.2">5</text>
<text x="539.2" y="118.7">6</text>
<text x="196.3" y="122.2">17</text>
<text x="196.3" y="125.8">18</text>
<text x="201.9" y="120.5">PA6</text>
<text x="201.9" y="124">PA7</text>
<text x="244.1" y="124">PA11</text>
<text x="244.1" y="120.5">PA12</text>
<text x="253.6" y="125.8">31</text>
<text x="253.6" y="122.2">32</text>
<text x="539.2" y="122.2">7</text>
<text x="196.3" y="129.3">19</text>
<text x="201.9" y="127.5">PB0</text>
<text x="201.9" y="131.1">PB1</text>
<text x="244.1" y="127.5">PA10</text>
<text x="246.1" y="131.1">PA9</text>
<text x="253.6" y="129.3">30</text>
<text x="196.3" y="132.8">20</text>
<text x="196.3" y="136.3">21</text>
<text x="201.9" y="134.6">PB2</text>
<text x="246.1" y="134.6">PA8</text>
<text x="253.6" y="136.3">28</text>
<text x="253.6" y="132.8">29</text>
<text x="196.3" y="139.9">22</text>
<text x="201.9" y="138.1">PB10</text>
<text x="201.9" y="141.6">PB11</text>
<text x="244" y="141.6">PB14</text>
<text x="244" y="138.1">PB15</text>
<text x="253.6" y="143.4">26</text>
<text x="253.6" y="139.9">27</text>
<text x="244" y="148.7">PB12</text>
<text x="244" y="145.2">PB13</text>
<text x="253.6" y="146.9">25</text>
<text x="602.4" y="205.3" transform="rotate(-90 602.4 205.3)">32</text>
<text x="591.7" y="210.4">1</text>
<text x="591.7" y="214">2</text>
<text x="597" y="212.2">1</text>
<text x="597" y="215.7">2</text>
<text x="591.7" y="217.5">3</text>
<text x="591.7" y="221">4</text>
<text x="597" y="219.3">3</text>
<text x="591.7" y="224.5">5</text>
<text x="597" y="222.8">4</text>
<text x="597" y="226.3">5</text>
<text x="591.7" y="228.1">6</text>
<text x="591.7" y="231.6">7</text>
<text x="597" y="229.8">6</text>
<text x="597" y="233.4">7</text>
<text x="174.9" y="236.5">Vout</text>
<text x="184.7" y="235.1">2</text>
<text x="591.7" y="235.1">8</text>
<text x="591.7" y="238.7">9</text>
<text x="597" y="236.9">8</text>
<text x="165" y="242.2">3</text>
<text x="169.5" y="243.6">Vin</text>
<text x="589.7" y="242.2">10</text>
<text x="589.7" y="245.7">11</text>
<text x="597" y="240.4">9</text>
<text x="597" y="243.9">10</text>
<text x="174.9" y="250.6">GND</text>
<text x="184.7" y="249.2">1</text>
<text x="589.7" y="249.2">12</text>
<text x="597" y="247.5">11</text>
<text x="597" y="251">12</text>
<text x="589.7" y="252.8">13</text>
<text x="589.7" y="256.3">14</text>
<text x="597" y="254.5">13</text>
<text x="589.7" y="259.8">15</text>
<text x="589.7" y="263.3">16</text>
<text x="597" y="258.1">14</text>
<text x="597" y="261.6">15</text>
<text x="589.7" y="266.9">17</text>
<text x="597" y="265.1">16</text>
<text x="597" y="268.6">17</text>
<text x="589.7" y="270.4">18</text>
<text x="589.7" y="273.9">19</text>
<text x="597" y="272.2">18</text>
<text x="597" y="275.7">19</text>
<text x="589.7" y="277.5">20</text>
<text x="589.7" y="281">21</text>
<text x="597" y="279.2">20</text>
<text x="589.7" y="284.5">22</text>
<text x="597" y="282.8">21</text>
<text x="597" y="286.3">22</text>
<text x="589.7" y="288">23</text>
<text x="589.7" y="291.6">24</text>
<text x="597" y="289.8">23</text>
<text x="597" y="293.3">24</text>
<text x="589.7" y="295.1">25</text>
<text x="589.7" y="298.6">26</text>
<text x="597" y="296.9">25</text>
<text x="589.7" y="302.2">27</text>
<text x="589.7" y="305.7">28</text>
<text x="597" y="300.4">26</text>
<text x="597" y="303.9">27</text>
<text x="589.7" y="309.2">29</text>
<text x="597" y="307.4">28</text>
<text x="597" y="311">29</text>
<text x="589.7" y="312.7">30</text>
<text x="597" y="314.5">30</text>
<text x="602.4" y="322.6" transform="rotate(-90 602.4 322.6)">31</text>
<text x="157.9" y="374.8" transform="rotate(-90 157.9 374.8)">6</text>
<text x="161.4" y="374.8" transform="rotate(-90 161.4 374.8)">7</text>
<text x="143.9" y="379.8">5</text>
<text x="143.9" y="383.3">4</text>
<text x="148.3" y="381.2">GND</text>
<text x="159.3" y="383.9" transform="rotate(-90 159.3 383.9)">SH1</text>
<text x="162.8" y="383.9" transform="rotate(-90 162.8 383.9)">SH2</text>
<text x="143.9" y="386.8">3</text>
<text x="148.3" y="384.7">ID</text>
<text x="148.3" y="388.2">D+</text>
<text x="143.9" y="390.3">2</text>
<text x="143.9" y="393.9">1</text>
<text x="148.3" y="391.8">D-</text>
<text x="148.3" y="395.3">VBUS</text>
<text x="157.9" y="401.5" transform="rotate(-90 157.9 401.5)">9</text>
<text x="159.3" y="397.1" transform="rotate(-90 159.3 397.1)">SH4</text>
<text x="161.4" y="401.5" transform="rotate(-90 161.4 401.5)">8</text>
<text x="162.8" y="397.1" transform="rotate(-90 162.8 397.1)">SH3</text>
</g>
<g font-size="3.2" fill="#f00">
<text x="253.6" y="65.8">48</text>
<text x="241.1" y="67.6">VDD_3</text>
<text x="198.4" y="94">9</text>
<text x="201.9" y="95.8">VDDA</text>
<text x="241.1" y="109.9">VDD_2</text>
<text x="253.6" y="108.1">36</text>
<text x="196.3" y="146.9">24</text>
<text x="201.9" y="148.7">VDD_1</text>
</g>
<g font-size="3.2">
<text x="241.6" y="71.1">VSS_3</text>
<text x="253.6" y="69.3">47</text>
<text x="198.4" y="90.5">8</text>
<text x="201.9" y="92.3">VSSA</text>
<text x="241.6" y="113.4">VSS_2</text>
<text x="253.6" y="111.7">35</text>
<text x="196.3" y="143.4">23</text>
<text x="201.9" y="145.2">VSS_1</text>
<text x="313.6" y="243.2">1</text>
<text x="313.6" y="247.5">2</text>
<text x="313.6" y="251">3</text>
<text x="313.6" y="254.5">4</text>
</g>
</svg>
